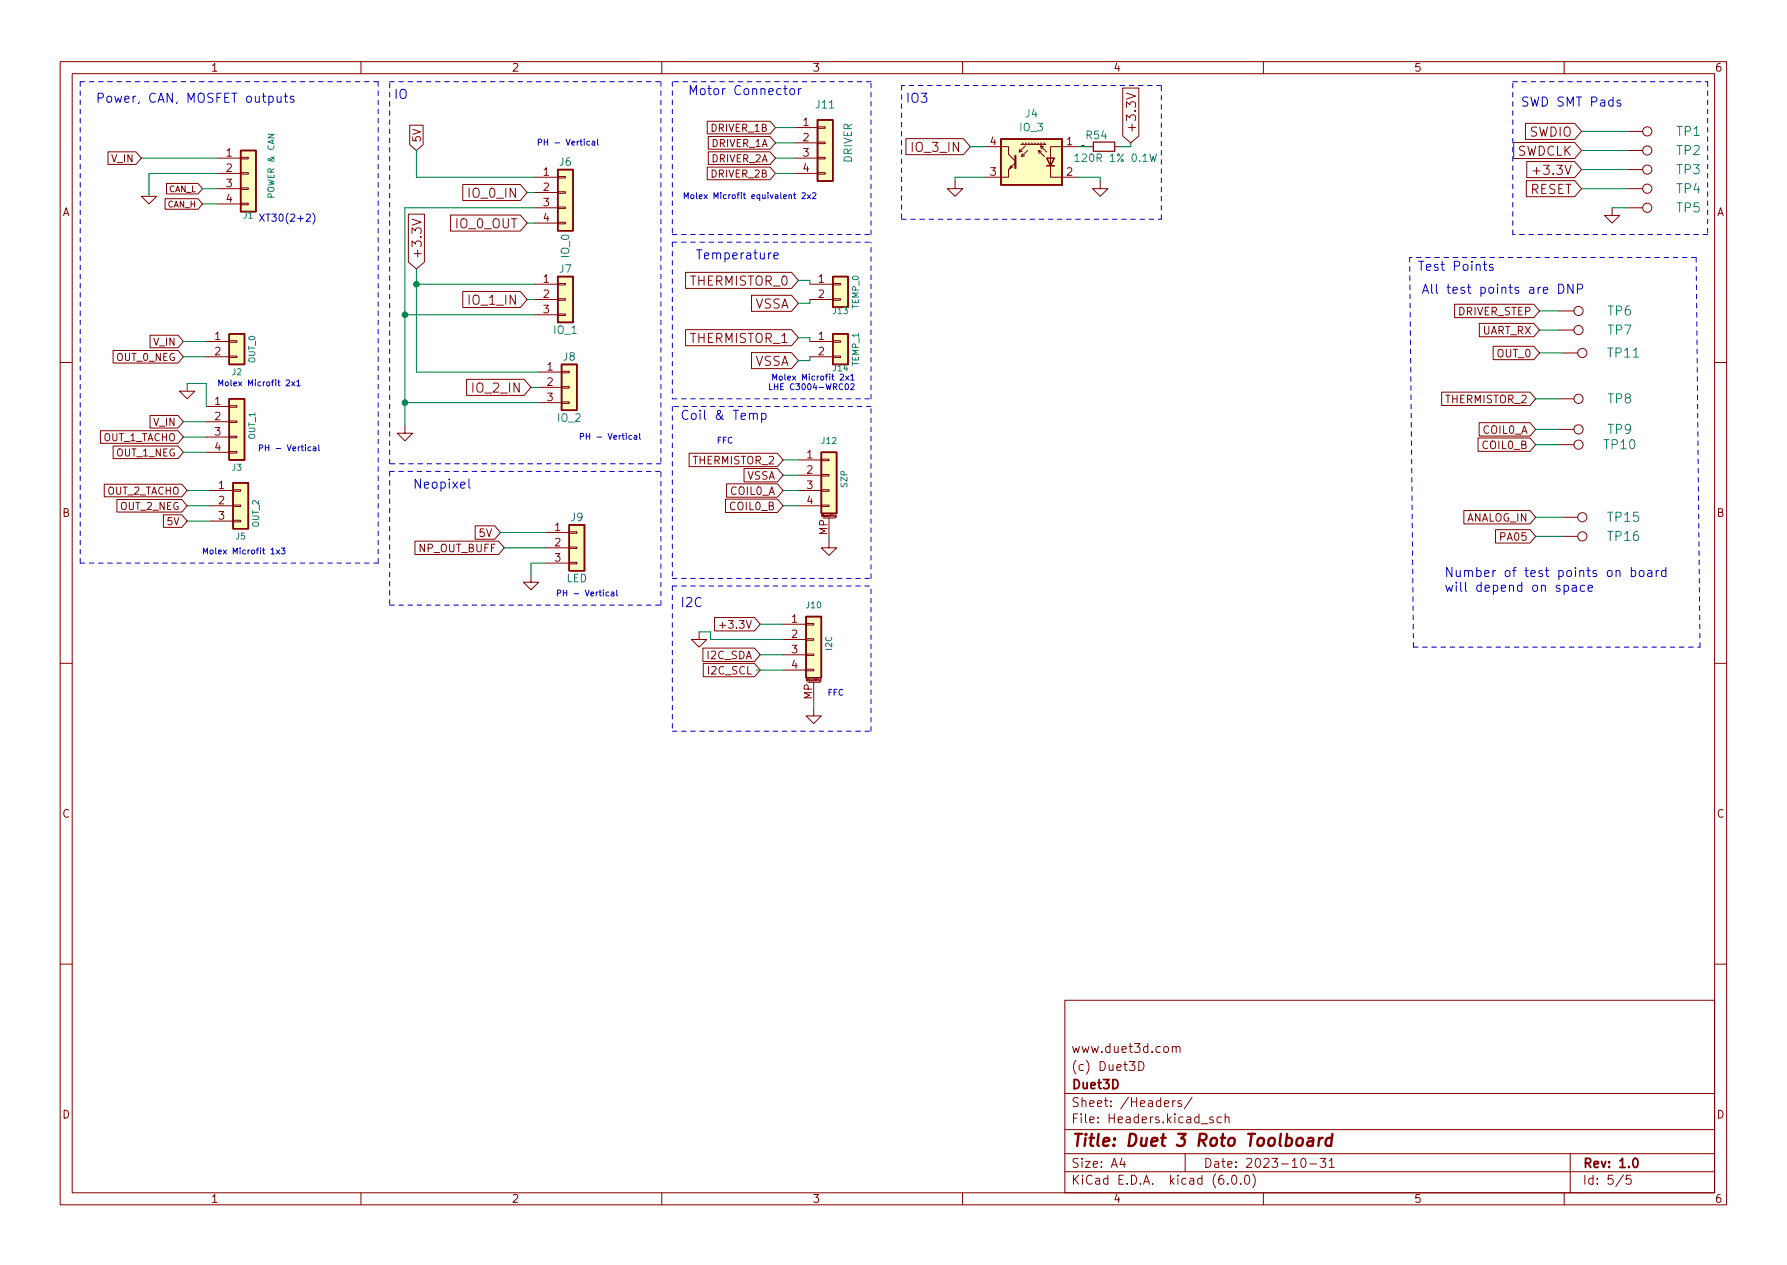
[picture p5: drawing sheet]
<svg xmlns="http://www.w3.org/2000/svg" width="297mm" height="210mm" viewBox="0 0 297 210" stroke-linecap="round" stroke-linejoin="round" font-family="sans-serif">
<g fill="none" stroke="#840000" stroke-width=".17">
<path d="M10 10.2h277v190.1h-277zM12 12.2h273v186.1h-273zM60 10.2v2M110 10.2v2M160 10.2v2M186.6 14.6h2.7v8l-1.3 1.1-1.4-1.1zM187.2 15.5l1.6 .5-1.6 .5M210 10.2v2M260 10.2v2M18 25.2h4.6l.9 1.1-.9 1h-4.6zM23.5 32.6h2.5l-1.2 1.3zM27.4 33h5.5l.8 .9-.8 .9h-5.5z"/>
<path d="M27.7 30.5h5.2l.8 .9-.8 .8h-5.2zM36.2 31.4h3.8M36.2 26.3h3.8M36.2 28.8h3.8M36.2 33.9h3.8M40 33.8h1.3v.2h-1.3zM40 31.2h1.3v.3h-1.3zM40 28.7h1.3v.3h-1.3zM40 26.2h1.3v.2h-1.3zM67.9 35.6h2.6v8l-1.3 1.1-1.3-1.1zM68.1 20.8h2.2v3.3l-1.1 .9-1.1-.9zM68.5 36.4l1.5 .5-1.5 .5"/>
<path d="M74.9 35.7h11.6l1.1 1.4-1.1 1.3h-11.6zM76.9 30.7h9.6l1.1 1.3-1.1 1.3h-9.6zM88.9 34.5h3.8M88.9 29.5h3.8M88.9 32h3.8M88.9 37.1h3.8M92.7 37h1.3v.2h-1.3zM92.7 34.4h1.3v.3h-1.3zM92.7 31.9h1.3v.2h-1.3zM92.7 29.3h1.3v.3h-1.3zM117.6 27.8h10.4l.9 1-.9 1.1h-10.4zM117.6 20.2h10.4l.9 1-.9 1.1h-10.4z"/>
<path d="M117.7 22.7h10.3l.9 1-.9 1.1h-10.3zM117.7 25.2h10.3l.9 1.1-.9 1h-10.3zM132.1 26.3h3.8M132.1 28.8h3.8M132.1 21.2h3.8M132.1 23.7h3.8M135.9 28.7h1.3v.3h-1.3zM135.9 26.2h1.3v.2h-1.3zM135.9 23.6h1.3v.3h-1.3zM135.9 21.1h1.3v.2h-1.3zM150.6 23h9.5l1.2 1.4-1.2 1.3h-9.5zM158.7 30.1v1.3h1.3l-1.3 1.2-1.2-1.2h1.2"/>
<path d="M163.8 24.4h3.8v1.2l1.2 1.2M168 27.6l.3 .2-.5 .3zM168.8 27l-1.2 1.2v1.3h-3.8M169.7 24h4.2M169.9 23.7l.3 .3M169.9 25.1l-.5 .2M170.3 25.9l-.5 .1M170.4 24.3l-1 1 .1-.5M170.4 23.7l.3 .3M170.8 25l-1 1 .1-.5M170.9 23.7l.3 .3M171.4 23.7l.3 .3"/>
<path d="M172 23.7l.2 .3M172.5 23.7l.2 .3M172.6 25l.1 .5M173 23.7l.2 .3M173 24.3l.1 .5M173.1 25.1l-.5-.1 1 1M173.5 24.4l-.5-.1 1 1M173.5 23.7l.2 .3M179.1 24.4h-4.5v5.1h4.5M181 24.4h.7M182.9 30.1v1.3h1.2l-1.2 1.2-1.3-1.2h1.3M185.3 24.4h.8"/>
<path d="M251.6 23.7h10.1l1.2 1.3-1.2 1.3h-10.1zM253.6 20.5h8.1l1.2 1.3-1.2 1.4h-8.1zM253.7 30h8l1.2 1.4-1.2 1.3h-8zM253.8 26.9h7.9l1.2 1.3-1.2 1.3h-7.9zM254.8 28.4h1.2M268 34.5v1.3h1.2l-1.2 1.3-1.3-1.3h1.3M270.5 31.4h2.5M270.5 28.2h2.5M270.5 34.5h2.5M270.5 21.8h2.5M270.5 25h2.5M18.8 58.3h10.8l.9 1-.9 1h-10.8z"/>
<path d="M24.9 55.7h4.7l.9 1.1-.9 1h-4.7zM34.3 56.8h3.8M34.3 59.3h3.8M38.1 59.2h1.3v.2h-1.3zM38.1 56.6h1.3v.3h-1.3zM76.9 48.4h9.6l1.1 1.4-1.1 1.3h-9.6zM88.9 47.2h3.8M88.9 49.8h3.8M88.9 52.3h3.8M92.7 52.2h1.3v.2h-1.3zM92.7 49.7h1.3v.2h-1.3zM92.7 47.1h1.3v.3h-1.3z"/>
<path d="M114 54.8h17.6l1.1 1.3-1.1 1.4h-17.6zM114 45.3h17.6l1.1 1.3-1.1 1.3h-17.6zM124.9 49.1h6.7l1.1 1.3-1.1 1.3h-6.7zM124.9 58.6h6.7l1.1 1.3-1.1 1.4h-6.7zM134.6 47.2h3.8M134.6 49.8h3.8M134.6 56.8h3.8M134.6 59.3h3.8M138.4 49.7h1.3v.2h-1.3zM138.4 47.1h1.3v.3h-1.3zM138.4 59.2h1.3v.2h-1.3zM138.4 56.6h1.3v.3h-1.3z"/>
<path d="M241.8 50.6h13.2l.9 1.1-.9 1.1h-13.2zM245.9 53.7h9.1l.9 1.2-.9 1.1h-9.1zM248.2 57.6h6.8l.9 1.1-.9 1.1h-6.8zM259.1 51.7h2.5M259.1 54.9h2.5M259.7 58.7h2.6M10 60.2h2M16.7 71.6h12.9l.9 1-.9 1.1h-12.9zM18.8 74.1h10.8l.9 1.1-.9 1h-10.8zM24.9 69.1h4.7l.9 1-.9 1h-4.7zM29.8 65h2.6l-1.3 1.3zM34.3 67.6h3.8"/>
<path d="M34.3 70.1h3.8M34.3 72.6h3.8M34.3 75.2h3.8M38.1 75.1h1.3v.2h-1.3zM38.1 72.5h1.3v.3h-1.3zM38.1 70h1.3v.2h-1.3zM38.1 67.4h1.3v.3h-1.3zM67.3 70.7v1.3h1.3l-1.3 1.3-1.3-1.3h1.3M77.6 63h9.5l1.2 1.4-1.2 1.3h-9.5zM89.5 61.8h3.8M89.5 64.4h3.8M89.5 66.9h3.8"/>
<path d="M93.3 66.8h1.3v.3h-1.3zM93.3 64.3h1.3v.2h-1.3zM93.3 61.7h1.3v.3h-1.3zM114.5 75.3h14.7l1 1.1-1 1.2h-14.7zM123.7 77.9h5.5l1 1.1-1 1.1h-5.5zM132.7 76.4h3.8M132.7 79h3.8M136.5 78.9h1.3v.2h-1.3zM136.5 76.3h1.3v.3h-1.3zM239.6 65.2h14.7l1 1.1-1 1.1h-14.7zM245.7 72.8h8.6l1 1.1-1 1.1h-8.6zM245.9 70.3h8.4l1 1.1-1 1.1h-8.4z"/>
<path d="M259.1 66.3h2.5M259.1 71.4h2.5M259.1 73.9h2.5M285 60.2h2M17.3 80.5h12.9l.9 1-.9 1.1h-12.9zM19.4 83h10.8l.9 1.1-.9 1h-10.8zM27.2 85.6h3l.9 1-.9 1.1h-3zM34.9 81.5h3.8M34.9 84.1h3.8M34.9 86.6h3.8M38.7 86.5h1.3v.2h-1.3zM38.7 83.9h1.3v.3h-1.3z"/>
<path d="M38.7 81.4h1.3v.3h-1.3zM69 89.9h13.9l.9 1.2-.9 1.1h-13.9zM79 87.4h3.2l1 1.1-1 1.1h-3.2zM88.3 95.5v1.3h1.2l-1.2 1.2-1.3-1.2h1.3M90.8 88.5h3.8M90.8 91.1h3.8M90.8 93.6h3.8M94.6 93.5h1.3v.2h-1.3zM94.6 90.9h1.3v.3h-1.3zM94.6 88.4h1.3v.2h-1.3zM120.6 83h8.6l1 1.1-1 1.1h-8.6zM120.8 80.4h8.4l1 1.1-1 1.1h-8.4z"/>
<path d="M132.7 81.5h3.8M132.7 84.1h3.8M136.5 83.9h1.3v.3h-1.3zM136.5 81.4h1.3v.3h-1.3zM136.8 86.1h2M137.8 89.8v1.3h1.3l-1.3 1.2-1.3-1.2h1.3M137.8 86.1v3M139 85.9h-.2v-.2l.2-.1v.3l-.2 .1M243.3 84.9h11l1 1.1-1 1.1h-11zM248.6 88h5.7l1 1.1-1 1.2h-5.7zM259.7 86h2.6M259.7 89.1h2.6"/>
<path d="M10 110.2h2M116.2 105v1.3h1.3l-1.3 1.3-1.3-1.3h1.3M116.8 107.7h8.6l1 1.1-1 1.1h-8.6zM116.9 110.3h8.5l1 1.1-1 1.1h-8.5zM118.8 102.6h6.6l1 1.2-1 1.1h-6.6zM119.6 103.9h1M130.2 103.8h3.8M130.2 106.3h3.8M130.2 108.8h3.8M130.2 111.4h3.8M134 111.2h1.3v.3h-1.3zM134 108.7h1.3v.3h-1.3z"/>
<path d="M134 106.2h1.3v.2h-1.3zM134 103.6h1.3v.3h-1.3zM134.2 113.4h2.1M135.3 117.7v1.3h1.2l-1.2 1.3-1.3-1.3h1.3M135.3 113.4v3.1M136.4 113.2h-.1v-.2l.1-.1v.4h-.1M285 110.2h2M10 160.2h2M177 166.3h108v32h-108zM189.3 176.4a.76 .76 0 0 1 .9 .8 .76 .76 0 0 1-.9 .7zM194.9 174.1l.2-.2 .3 .1 .1 .9M194.9 173.9v1"/>
<path d="M195.5 174.1l.2-.2 .4 .1v.9M285 160.2h2M60 198.3v2M110 198.3v2M160 198.3v2M177 194.8h108M177 191.8h108M177 187.8h108M177 181.8h108M186.5 192.5l-.4 1h1M186.9 193v1M194.9 182.9v1"/>
<path d="M195.4 182.9l-.3 .1-.2 .2M196.4 183l-.4-.1-.2 .2 .1 .3 .5 .1v.4h-.6M197 191.8v3M198.1 182.4l-1.2 1.9M201.6 185.7l-.3-.1-.2 .2v.3l.5 .1v.4h-.5M203 185.7l-.4-.1-.3 .3v.4l.1 .3h.6M203.6 185.8l.3-.2 .3 .1 .1 .9M203.6 185.1v1.5M204.1 196.7v.1M204.9 195.4l.2-.1a.81 .81 0 0 1 .3 1.4l-.2 .1a.81 .81 0 0 1-.3-1.3zM206.2 196.7v.1M207.1 195.4l.1-.1a.81 .81 0 0 1 .4 1.4l-.2 .1a.81 .81 0 0 1-.4-1.3z"/>
<path d="M208.2 195.1a1.72 1.72 0 0 1 0 2.3M210 198.3v2M216.4 192.6l.2-.1a.81 .81 0 0 1 .3 1.4l-.2 .1a.81 .81 0 0 1-.3-1.3zM217.7 193.5h1.2M219.4 192.5h1l-.5 .6 .4 .1v.7l-.2 .1h-.5l-.2-.1M220.9 193l.5-.5v1.5M220.9 194h.9M260 198.3v2M261 191.8v6.5M269.9 195.3l-1.3 1.9M271.1 195.3h-.7l-.1 .7 .2-.1 .5 .1 .2 .2-.1 .5-.2 .1h-.4l-.2-.1"/>
<circle cx="273.8" cy="28.2" r=".76"/>
<circle cx="273.8" cy="25" r=".76"/>
<circle cx="273.8" cy="21.8" r=".76"/>
<circle cx="273.8" cy="31.4" r=".76"/>
<circle cx="273.8" cy="34.5" r=".76"/>
<circle cx="262.4" cy="51.7" r=".76"/>
<circle cx="262.4" cy="54.9" r=".76"/>
<circle cx="263" cy="58.7" r=".76"/>
<circle cx="262.4" cy="71.4" r=".76"/>
<circle cx="262.4" cy="73.9" r=".76"/>
<circle cx="262.4" cy="66.3" r=".76"/>
<circle cx="263" cy="89.1" r=".76"/>
<circle cx="263" cy="86" r=".76"/>
</g>
<path d="M271.6 192.6l.2-.1a.81 .81 0 0 1 .3 1.4l-.3 .1a1 1 0 0 1-.2-1.4z" fill="none" stroke="#840000" stroke-width=".3"/>
<path d="M217.5 189.2l.2-.1 .5 .1v1.3M218.3 189.6l-.7 .1a.4 .4 0 0 0-.3 .3 .4 .4 0 0 0 .2 .5l.7-.1M219.3 189.1l-.2 1.4M219.9 189.1a.59 .59 0 0 0-.6 .4M221.4 189.2a.66 .66 0 0 0-1 .3l-.1 .6 .2 .3 .2 .1 .5-.1M221.5 188.5l-.3 2" fill="none" stroke="#840000" stroke-width=".4"/>
<g fill="#ffffc2" stroke="#ffffc2" stroke-width=".17">
<path d="M136.5 75.2h2.6v10.1h-2.6z"/>
<path d="M38.1 66.3h2.5v10.1h-2.5z"/>
<path d="M40 25h2.5v10.2h-2.5z"/>
<path d="M92.7 28.2h2.5v10.1h-2.5z"/>
<path d="M92.7 46h2.5v7.6h-2.5z"/>
<path d="M93.3 60.6h2.6v7.6h-2.6z"/>
<path d="M94.6 87.2h2.6v7.7h-2.6z"/>
<path d="M38.1 55.5h2.5v5.1h-2.5z"/>
<path d="M166.4 23.1h10.1v7.6h-10.1z"/>
<path d="M38.7 80.3h2.6v7.6h-2.6z"/>
<path d="M138.4 46h2.6v5h-2.6z"/>
<path d="M138.4 55.5h2.6v5.1h-2.6z"/>
<path d="M135.9 19.9h2.5v10.2h-2.5z"/>
<path d="M134 102.5h2.5v10.1h-2.5z"/>
</g>
<g fill="none" stroke="#840000" stroke-width=".25">
<path d="M135.9 19.9h2.5v10.2h-2.5zM40 25h2.5v10.2h-2.5zM92.7 28.2h2.5v10.1h-2.5zM166.4 23.1h10.1v7.6h-10.1zM174 26.3h1.3l-.7 1.3zM174 27.6h1.3M38.1 55.5h2.5v5.1h-2.5zM92.7 46h2.5v7.6h-2.5zM138.4 46h2.6v5h-2.6zM138.4 55.5h2.6v5.1h-2.6zM38.1 66.3h2.5v10.1h-2.5zM93.3 60.6h2.6v7.6h-2.6z"/>
<path d="M136.5 75.2h2.6v10.1h-2.6zM38.7 80.3h2.6v7.6h-2.6zM94.6 87.2h2.6v7.7h-2.6zM134 102.5h2.5v10.1h-2.5z"/>
</g>
<path d="M168.8 25.9v2" fill="none" stroke="#840000" stroke-width=".36"/>
<path d="M181.7 23.6h3.6v1.5h-3.6z" fill="none" stroke="#840000" stroke-width=".2"/>
<path d="M178.7 26l.3-.4v1.3M178.7 26.9h.7M191.1 25.6l.3 1.3 .3-.9 .2 .9 .3-1.3" fill="none" stroke="#008484" stroke-width=".17"/>
<path d="M180.2 24.1v.2" fill="none" stroke="#000" stroke-width=".17"/>
<g fill="none" stroke="#0000c2" stroke-width=".17">
<path d="M46.1 16v.9l.4 .1 .2-.1M46.7 16v1M47.2 16h.6M47.4 15.5v1.3l.1 .1 .3 .1M48.8 16.1l-.3-.1-.3 .2 .1 .2 .5 .2v.3h-.6M130.3 14.7h.5M130.5 14.2v1.3l.1 .2h.2M131.4 14.9l.2-.2 .4 .2 .1 .5-.2 .3h-.3l-.2-.1zM132.7 14.7v1M133.2 14.7l-.3 .1-.2 .2M269.4 16.7l-.4-.1-.2 .2v.3l.6 .1v.4h-.6M43.1 35.6l.8 1.2"/>
<path d="M43.9 35.6l-.8 1.2M44.2 35.6h.7M89.5 23.7l.4-.1 .1-.4-.5-.1v1M90.5 23.1v1M90.5 23.6h.5M91 23.1v1M113.7 33v-1l.4 .7 .3-.7v1M114.9 32.5l.1-.1 .3 .1-.1 .5-.3-.1zM115.8 32v.9l.1 .1M116.2 32.7l.5-.1v-.2h-.3l-.2 .1 .1 .5h.4M135.1 32.1l.3-.1 .2 .3-.6 .7h.6M128.6 42.5l.8-.1-.1-.3-.4-.1-.3 .2 .1 .8h.6"/>
<path d="M246.5 43.9h.6M246.8 43.4v1.3v.2h.3M248.1 44l-.3-.1-.2 .2v.3l.5 .1v.4h-.5M259.1 47.2a.77 .77 0 0 1 .9 .8 .77 .77 0 0 1-.9 .8zM261.5 47.2v1.6l-.9-1.6v1.6M262.2 48h.7l.2-.3-.1-.3-.2-.2h-.6v1.6M36.4 64.1v-1l.3 .8 .3-.8v1M37.5 63.6l.1-.1 .3 .1v.5l-.4-.1zM43.1 74.5l.5-.1v-.4l-.5-.1v1M44.1 73.9v1M44.1 74.4h.6M44.7 73.9v1"/>
<path d="M49.3 63.4l.3-.3v1M49.3 64.1h.6M77.9 79.6v1.3l.3 .2M96.5 72.6l.4-.1 .1-.4-.5-.1v1M97.5 72v1M97.5 72.5h.5M98 72v1M125.2 68.9l.2-.2 .4 .1 .1 .9M126.6 68.8l.4-.1 .3 .3v.4l-.1 .2h-.6M126.6 68.7v1.5M127.9 63.8v1h.5M128.4 63.2v-1l.4 .7 .3-.7v1"/>
<path d="M128.7 63.8v1M128.7 64.2h.6M129.3 63.8v1M129.6 62.6l.1-.1 .3 .1-.1 .5h-.3zM141.4 62.5l.3-.3v1M141.4 63.2h.6M33.8 92.1v-1l.4 .7 .3-.7v1M35 91.5l.1-.1 .3 .1-.1 .5h-.3zM46.7 91.1h.7l-.4 .4 .3 .1v.4l-.1 .1-.5-.1M92.7 98.6l.4-.1 .1-.3-.5-.1v1M93.6 98.1v1M93.6 98.5h.6"/>
<path d="M94.2 98.1v1M260 97.3h.4l.3 .3v.4l-.1 .2h-.6M261.4 97.3h.6v1M262 97.6l-.5 .1a.3 .3 0 0 0-.2 .3 .3 .3 0 0 0 .2 .3l.5-.1M263.4 97.3h-.4l-.3 .3v.4l.1 .2h.6M264 97.8l.7-.2-.1-.3h-.4l-.2 .2 .1 .7h.5M271.2 94.9l.4-.1 .3 .3v.4l-.2 .3h-.5M271.2 94.3v1.5M272.5 95l.3-.2 .4 .2 .1 .5-.2 .3h-.3l-.3-.1zM273.9 94.9h.6l.1 .9M274.6 95.2l-.5 .1a.3 .3 0 0 0-.3 .2 .3 .3 0 0 0 .3 .3h.5M275.3 94.8v1"/>
<path d="M275.7 94.8l-.3 .1-.1 .2M276.9 94.9l-.4-.1-.3 .3v.4l.1 .3h.6M276.9 94.3v1.5"/>
</g>
<g fill="none" stroke="#0000c2" stroke-width=".17" stroke-dasharray=".8 .8">
<path d="M13.3 13.6h49.6M62.9 13.6v80M64.8 13.6h45.1M109.9 13.6v63.5M111.8 13.6v25.4M144.8 13.6h-33M149.9 14.2v22.2M193 14.2h-43.1M251.5 13.6h32.3M283.8 13.6v25.4M111.8 39h33M144.8 39v-25.4"/>
<path d="M149.9 36.4h43.1M193 36.4v-22.2M251.5 39v-25.4M283.8 39h-32.3M111.8 40.3h33M111.8 40.3v26M234.3 42.8l.6 64.8M281.9 42.8h-47.6M64.8 78.4h45.1M64.8 77.1v-63.5M64.8 78.4v22.2M109.9 77.1h-45.1"/>
<path d="M111.8 66.3h33M111.8 67.6v28.5M144.8 67.6h-33M144.8 66.3v-26M13.3 93.6v-80M62.9 93.6h-49.6M111.8 97.4h33M111.8 96.1h33M111.8 97.4v24.1M144.8 96.1v-28.5M64.8 100.6h45.1M109.9 100.6v-22.2"/>
<path d="M234.9 107.6h47.7M282.6 107.6l-.7-64.8M111.8 121.5h33M144.8 121.5v-24.1"/>
</g>
<g fill="none" stroke="#008400" stroke-width=".17">
<path d="M23.5 26.3h12.7M33.7 33.9h2.5M33.7 31.4h2.5M36.2 28.8h-11.4v3.8M69.2 25v4.5h19.7M87.6 37.1h1.3M87.6 32h1.3M88.9 34.5h-21.6v36.2M128.9 28.8h3.2M128.9 23.7h3.2M128.9 26.3h3.2M128.9 21.2h3.2"/>
<path d="M161.3 24.4h2.5M163.8 29.5h-5.1v.6M179.1 29.5h3.8v.6M179.1 24.4h1.9M188 23.7v.7h-1.9M262.9 21.8h7.6M262.9 31.4h7.6M262.9 28.2h7.6M262.9 25h7.6M268 34.5h2.5M30.5 56.8h3.8M30.5 59.3h3.8"/>
<path d="M67.3 52.3h21.6M69.2 44.7v17.1h20.3M69.2 47.2h19.7M87.6 49.8h1.3M132.7 46.6h1.9v.6M132.7 56.1h1.9v.7M134.6 49.8v.6h-1.9M134.6 59.3v.6h-1.9M255.9 54.9h3.2M255.9 58.7h3.8M255.9 51.7h3.2M30.5 75.2h3.8"/>
<path d="M30.5 70.1h3.8M30.5 72.6h3.8M31.1 65v-1.3h3.2v3.9M67.3 66.9h22.2M88.3 64.4h1.2M130.2 76.4h2.5M130.2 79h2.5M255.3 71.4h3.8M255.3 66.3h3.8M255.3 73.9h3.8M31.1 84.1h3.8M31.1 86.6h3.8"/>
<path d="M31.1 81.5h3.8M83.2 88.5h7.6M83.8 91.1h7M90.8 93.6h-2.5v1.9M130.2 84.1h2.5M130.2 81.5h2.5M137.8 89.1v.7M255.3 86h4.4M255.3 89.1h4.4M116.2 105h1.9v1.3h12.1M125.7 111.4h4.5M126.4 108.8h3.8"/>
<path d="M126.4 103.8h3.8M135.3 116.5v1.2"/>
</g>
<g fill="#008400" stroke="#008400" stroke-width=".17">
<circle cx="67.3" cy="66.9" r=".46"/>
<circle cx="69.2" cy="47.2" r=".46"/>
<circle cx="67.3" cy="52.3" r=".46"/>
</g>
<text font-size="2.8" fill="#840000" x="178" y="190.6">Title: Duet 3 Roto Toolboard</text>
<g font-size="2.1" fill="#0000c2">
<text x="15.9" y="17.1">Power, CAN, MOSFET outputs</text>
<text x="65.4" y="16.4">IO</text>
<text x="114.3" y="15.8">Motor Connector</text>
<text x="150.5" y="17.1">IO3</text>
<text x="252.7" y="17.7">SWD SMT Pads</text>
<text x="115.6" y="43.1">Temperature</text>
<text x="235.6" y="45">Test Points</text>
<text x="236.2" y="48.8">All test points are DNP</text>
<text x="113" y="69.8">Coil &amp; Temp</text>
<text x="68.6" y="81.2">Neopixel</text>
<text x="240" y="95.9">Number of test points on board</text>
<text x="113" y="100.9">I2C</text>
<text x="240" y="98.4">will depend on space</text>
</g>
<g font-size="2.1" fill="#840000">
<text x="188.8" y="22.2" transform="rotate(-90 188.8 22.2)">+3.3V</text>
<text x="254.2" y="22.7">SWDIO</text>
<text x="151.9" y="25.2">IO_3_IN</text>
<text x="252.1" y="25.9">SWDCLK</text>
<text x="255.8" y="29.1">+3.3V</text>
<text x="78.2" y="32.9">IO_0_IN</text>
<text x="254.3" y="32.2">RESET</text>
<text x="75.8" y="37.9">IO_0_OUT</text>
<text x="70.1" y="43.2" transform="rotate(-90 70.1 43.2)">+3.3V</text>
<text x="114.8" y="47.5">THERMISTOR_0</text>
<text x="78.2" y="50.6">IO_1_IN</text>
<text x="125.4" y="51.3">VSSA</text>
<text x="114.8" y="57">THERMISTOR_1</text>
<text x="78.8" y="65.3">IO_2_IN</text>
<text x="125.4" y="60.8">VSSA</text>
<text x="178" y="178">(c) Duet3D</text>
<text x="178" y="175">www.duet3d.com</text>
<text x="178" y="184">Sheet: /Headers/</text>
<text x="178" y="181">Duet3D</text>
<text x="178" y="186.7">File: Headers.kicad_sch</text>
<text x="178" y="196.9">KiCad E.D.A. kicad (6.0.0)</text>
<text x="178" y="194.1">Size: A4</text>
<text x="200" y="194.1">Date: 2023-10-31</text>
<text x="263" y="194.1">Rev: 1.0</text>
<text x="263" y="196.9">Id: 5/5</text>
</g>
<g font-size="2.1" fill="#008484">
<text x="278.7" y="22.6">TP1</text>
<text x="278.7" y="29">TP3</text>
<text x="278.7" y="25.8">TP2</text>
<text x="278.7" y="32.1">TP4</text>
<text x="278.7" y="35.3">TP5</text>
<text x="267.3" y="52.4">TP6</text>
<text x="267.3" y="55.6">TP7</text>
<text x="267.3" y="59.4">TP11</text>
<text x="267.3" y="67.1">TP8</text>
<text x="266.7" y="74.7">TP10</text>
<text x="267.3" y="72.1">TP9</text>
<text x="267.3" y="86.7">TP15</text>
<text x="267.3" y="89.9">TP16</text>
</g>
<g font-size="1.8" fill="#840000">
<text x="35" y="11.9">1</text>
<text x="85" y="11.9">2</text>
<text x="135" y="11.9">3</text>
<text x="185" y="11.9">4</text>
<text x="235" y="11.9">5</text>
<text x="285" y="11.9">6</text>
<text x="69.9" y="23.7" transform="rotate(-90 69.9 23.7)">5V</text>
<text x="133.5" y="20.9">1</text>
<text x="133.5" y="23.5">2</text>
<text x="37.6" y="26">1</text>
<text x="37.6" y="28.6">2</text>
<text x="90.3" y="29.2">1</text>
<text x="133.5" y="26">3</text>
<text x="133.5" y="28.6">4</text>
<text x="164.6" y="29.2">3</text>
<text x="164.6" y="24.1">4</text>
<text x="177.3" y="24.1">1</text>
<text x="177.3" y="29.2">2</text>
<text x="10.3" y="35.9">A</text>
<text x="37.6" y="31.1">3</text>
<text x="37.6" y="33.6">4</text>
<text x="90.3" y="31.7">2</text>
<text x="90.3" y="34.3">3</text>
<text x="285.3" y="35.9">A</text>
<text x="90.3" y="36.8">4</text>
<text x="90.3" y="47">1</text>
<text x="136" y="47">1</text>
<text x="90.3" y="49.5">2</text>
<text x="90.3" y="52.1">3</text>
<text x="136" y="49.5">2</text>
<text x="242.3" y="52.4">DRIVER_STEP</text>
<text x="35.7" y="56.5">1</text>
<text x="35.7" y="59">2</text>
<text x="136" y="56.5">1</text>
<text x="136" y="59">2</text>
<text x="246.3" y="55.6">UART_RX</text>
<text x="248.9" y="59.4">OUT_0</text>
<text x="90.9" y="61.6">1</text>
<text x="90.9" y="64.1">2</text>
<text x="35.7" y="67.3">1</text>
<text x="35.7" y="69.8">2</text>
<text x="90.9" y="66.7">3</text>
<text x="240.3" y="67">THERMISTOR_2</text>
<text x="35.7" y="72.4">3</text>
<text x="35.7" y="74.9">4</text>
<text x="115.2" y="77.2">THERMISTOR_2</text>
<text x="134.1" y="76.2">1</text>
<text x="246.5" y="74.6">COIL0_B</text>
<text x="246.5" y="72.1">COIL0_A</text>
<text x="36.3" y="81.3">1</text>
<text x="36.3" y="83.8">2</text>
<text x="121.4" y="82.3">COIL0_A</text>
<text x="124.1" y="79.7">VSSA</text>
<text x="134.1" y="78.7">2</text>
<text x="134.1" y="81.3">3</text>
<text x="134.1" y="83.8">4</text>
<text x="10.3" y="85.9">B</text>
<text x="36.3" y="86.4">3</text>
<text x="79.8" y="89.2">5V</text>
<text x="92.2" y="88.3">1</text>
<text x="121.4" y="84.8">COIL0_B</text>
<text x="137.5" y="89" transform="rotate(-90 137.5 89)">MP</text>
<text x="243.6" y="86.7">ANALOG_IN</text>
<text x="249.6" y="89.9">PA05</text>
<text x="285.3" y="85.9">B</text>
<text x="69.7" y="91.8">NP_OUT_BUFF</text>
<text x="92.2" y="90.8">2</text>
<text x="92.2" y="93.3">3</text>
<text x="120.4" y="104.5">+3.3V</text>
<text x="131.6" y="103.5">1</text>
<text x="131.6" y="106">2</text>
<text x="117.6" y="109.6">I2C_SDA</text>
<text x="117.8" y="112.1">I2C_SCL</text>
<text x="131.6" y="108.6">3</text>
<text x="131.6" y="111.1">4</text>
<text x="135" y="116.3" transform="rotate(-90 135 116.3)">MP</text>
<text x="10.3" y="135.9">C</text>
<text x="285.3" y="135.9">C</text>
<text x="10.3" y="185.9">D</text>
<text x="285.3" y="185.9">D</text>
<text x="35" y="199.9">1</text>
<text x="85" y="199.9">2</text>
<text x="135" y="199.9">3</text>
<text x="185" y="199.9">4</text>
<text x="235" y="199.9">5</text>
<text x="285" y="199.9">6</text>
</g>
<g font-size="1.8" fill="#008484">
<text x="135.7" y="18">J11</text>
<text x="169.5" y="21.8">IO_3</text>
<text x="170.5" y="19.5">J4</text>
<text x="180.6" y="23.1">R54</text>
<text x="93" y="27.6">J6</text>
<text x="141.6" y="27.1" transform="rotate(-90 141.6 27.1)">DRIVER</text>
<text x="179.5" y="26.9">120R 1% 0.1W</text>
<text x="93" y="45.3">J7</text>
<text x="94.6" y="42.8" transform="rotate(-90 94.6 42.8)">IO_0</text>
<text x="92.1" y="55.5">IO_1</text>
<text x="93.6" y="59.9">J8</text>
<text x="92.7" y="70.1">IO_2</text>
<text x="94.9" y="86.6">J9</text>
<text x="94.1" y="96.8">LED</text>
</g>
<g font-size="1.7" fill="#840000">
<text x="118.3" y="21.9">DRIVER_1B</text>
<text x="18.6" y="27">V_IN</text>
<text x="118.3" y="24.4">DRIVER_1A</text>
<text x="118.3" y="29.5">DRIVER_2B</text>
<text x="118.3" y="27">DRIVER_2A</text>
<text x="19.4" y="60">OUT_0_NEG</text>
<text x="25.6" y="57.4">V_IN</text>
<text x="25.6" y="70.8">V_IN</text>
<text x="17.1" y="73.3">OUT_1_TACHO</text>
<text x="19.4" y="75.9">OUT_1_NEG</text>
<text x="17.7" y="82.2">OUT_2_TACHO</text>
<text x="20" y="84.8">OUT_2_NEG</text>
<text x="27.9" y="87.3">5V</text>
</g>
<text font-size="1.7" fill="#0000c2" x="44.8" y="36.8">XT30(2+2)</text>
<g font-size="1.4" fill="#0000c2">
<text x="91.6" y="24.2">PH - Vertical</text>
<text x="116.7" y="33.1">Molex Microfit equivalent 2x2</text>
<text x="38.2" y="64.2">Molex Microfit 2x1</text>
<text x="129.7" y="64.8">LHE C3004-WRC02</text>
<text x="130.3" y="63.2">Molex Microfit 2x1</text>
<text x="45.2" y="75">PH - Vertical</text>
<text x="98.6" y="73.1">PH - Vertical</text>
<text x="119.2" y="73.7">FFC</text>
<text x="35.7" y="92.1">Molex Microfit 1x3</text>
<text x="94.7" y="99.1">PH - Vertical</text>
<text x="137.7" y="115.6">FFC</text>
</g>
<g font-size="1.4" fill="#840000">
<text x="27.9" y="34.5">CAN_H</text>
<text x="28" y="31.9">CAN_L</text>
</g>
<g font-size="1.4" fill="#008484">
<text x="45.6" y="32.7" transform="rotate(-90 45.6 32.7)">POWER &amp; CAN</text>
<text x="40.5" y="36.3">J1</text>
<text x="138.5" y="52.2">J13</text>
<text x="142.7" y="51.3" transform="rotate(-90 142.7 51.3)">TEMP_0</text>
<text x="38.6" y="62.4">J2</text>
<text x="42.4" y="60.3" transform="rotate(-90 42.4 60.3)">OUT_0</text>
<text x="138.5" y="61.7">J14</text>
<text x="142.7" y="60.8" transform="rotate(-90 142.7 60.8)">TEMP_1</text>
<text x="42.4" y="73" transform="rotate(-90 42.4 73)">OUT_1</text>
<text x="136.6" y="73.8">J12</text>
<text x="38.6" y="78.2">J3</text>
<text x="140.8" y="81" transform="rotate(-90 140.8 81)">SZP</text>
<text x="39.2" y="89.7">J5</text>
<text x="43.1" y="87.6" transform="rotate(-90 43.1 87.6)">OUT_2</text>
<text x="134.1" y="101.1">J10</text>
<text x="138.3" y="108" transform="rotate(-90 138.3 108)">I2C</text>
</g>
<g font-size=".5" fill="#840000">
<text x="136.6" y="85.9">Mounting</text>
<text x="134.1" y="113.2">Mounting</text>
</g>
<text font-size=".3" x="179.7" y="24.3">col</text>
</svg>
